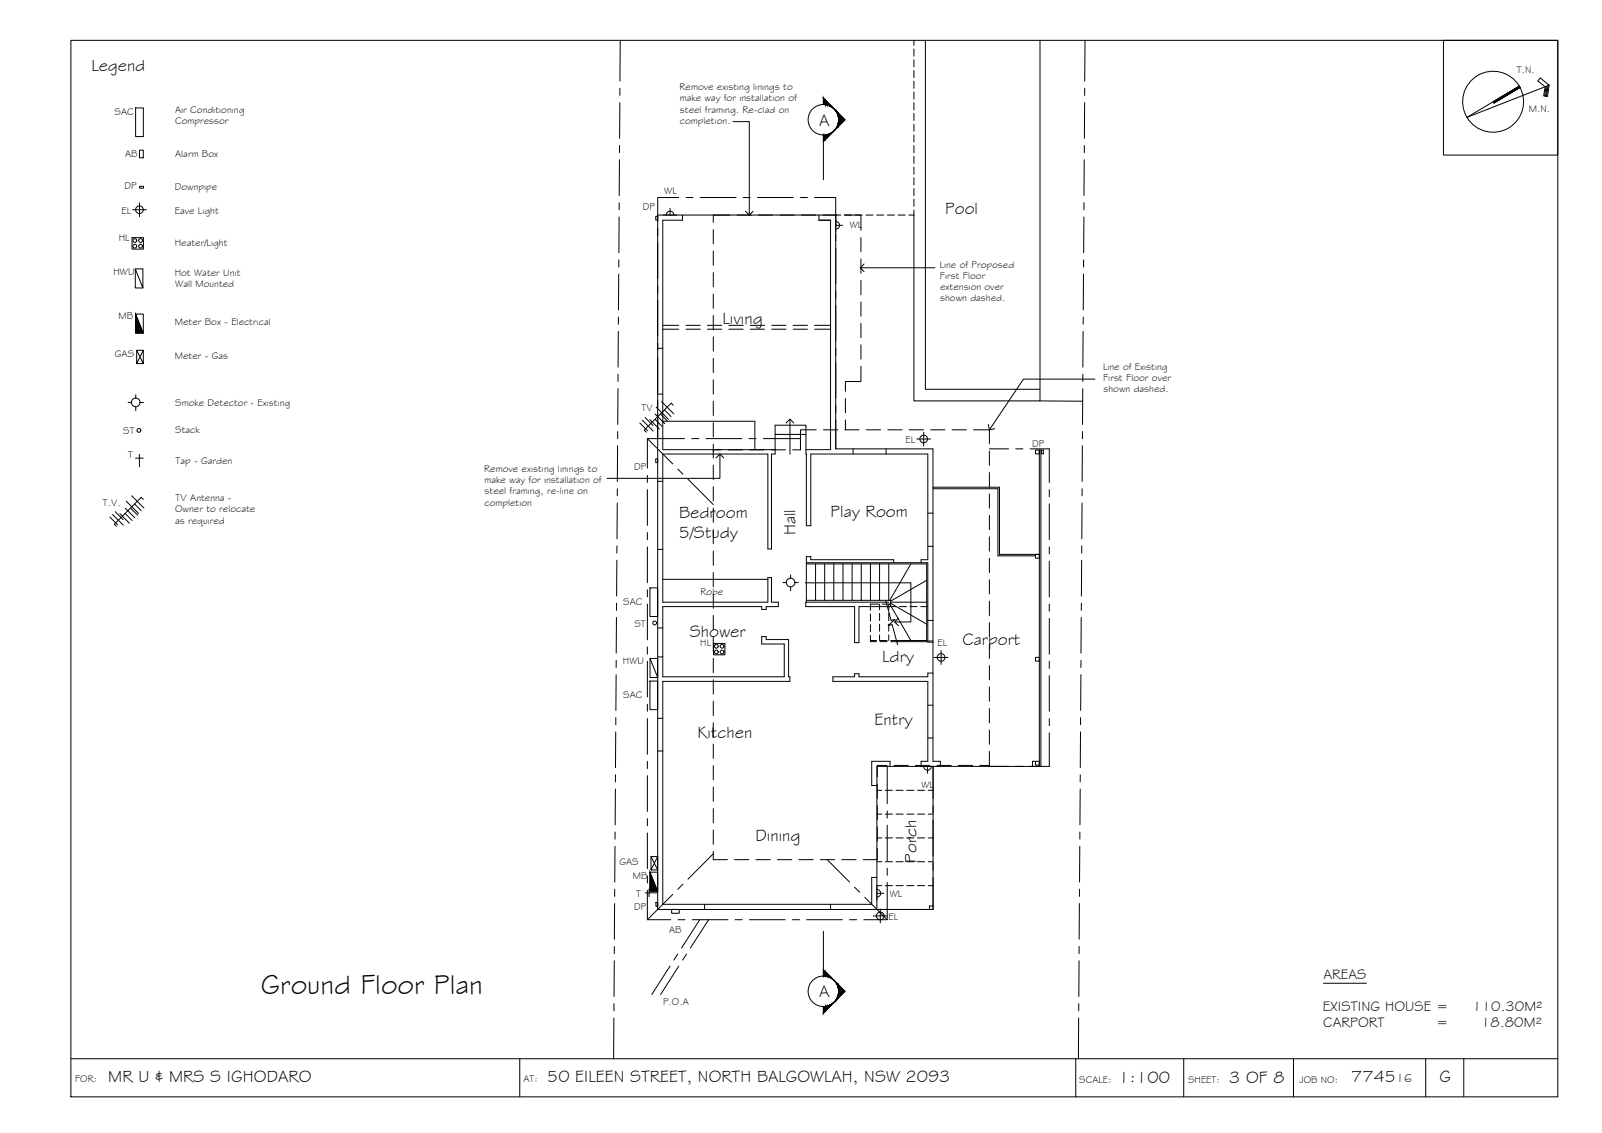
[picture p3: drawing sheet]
<svg xmlns="http://www.w3.org/2000/svg" width="420mm" height="297mm" viewBox="0 0 420 297" stroke-linecap="round" stroke-linejoin="round" font-family="sans-serif">
<!-- layer: BORDER -->
<g fill="none" stroke="#000" stroke-width=".26">
<path d="M18.6 10.6h390v277h-390zM378.6 10.6h30v30.1h-30zM398.7 22.9l-6.9 4.1M405.5 22.6l-.4 2.6M405.8 22.5l-.4 2.7M406 22.4l-.4 2.9M406.3 22.3l-.4 3-1-.2 .3-2.4-1.9-1.5 .7-.8 2.3 1.9-21.6 8.5 13.8-8.2M18.6 277.6h390M136.3 277.6v10M282.1 277.6v10M310.5 277.6v10M339.2 277.6v10"/>
<path d="M373.9 277.6v10M383.9 277.6v10"/>
<circle cx="391.6" cy="26.7" r="8"/>
</g>
<!-- layer: SERVICES -->
<g fill="none" stroke="#000" stroke-width=".26">
<path d="M35.6 28.3h2v7.5h-2zM36.6 39.4h1v2h-1zM34.8 55h3.6M36.6 53.2v3.6M36.6 48.8h1v.5h-1zM172 56.7h.5v1h-.5zM173.9 56.4h3.6M174.7 56.4a1.01 1.01 0 0 1 1-1 1.01 1.01 0 0 1 1 1M175.7 54.6v1.8M219.2 58.1a1.01 1.01 0 0 1 1 1 1.01 1.01 0 0 1-1 1M219.2 59.1h1.8M219.2 57.3v3.6"/>
<path d="M34.6 62.3h3v3h-3zM35.5 70.5l2 5v-5h-2v5h2M35.5 82.3v5h2.1l-2.1-5h2.1v5M35.8 91.8l1.8 3.5v-3.5M35.8 95.3l1.8-3.5h-1.8v3.5h1.8M33.6 105.5h.9M35.6 103.5v.9M35.6 106.6v1.1M36.6 119.1v3.3M36.7 105.5h.9M167.8 110.9l2 2M168.5 110.2l2.8 2.8"/>
<path d="M169.2 109.5l2.1 2M170.4 110l2.5 2.5M171.8 109.9l1.8 1.9M171.8 108.6l2.5 2.5M172.1 106.7l3.2 3.2M173.2 108.5l1.8 1.9M173.5 105.3l3.2 3.2M174.3 107.5l1.7 1.7M176.6 106.2l-.6-.5-7 7.1 .5 .5M240.4 115.1h3.7M242.3 113.3v3.6M273.2 118h.4v1h-.4z"/>
<path d="M28.8 135.6l2.1 2M29.5 134.9l2.8 2.8M30.2 134.1l2.1 2.1M31.5 134.7l2.4 2.5M32.8 134.6l1.9 1.9M32.9 133.2l2.5 2.6M33.1 131.4l3.2 3.2M34.2 133.2l1.9 1.8M34.5 130l3.2 3.2M35.3 132.1l1.7 1.8M35.5 120.1h2.1M37.6 130.9l-.6-.5-7 7 .5 .6"/>
<path d="M172 120.3h.5v1h-.5zM170.5 154.1h2v7.5h-2zM205.3 152.7h.9M207.4 150.7v.9M207.4 153.9v1M208.5 152.7h.9M170.5 178.6h2v7.4h-2zM170.5 172.6l2 5v-5h-2v5h2M187.1 168.7h3v3h-3zM245 172.4h3.6M246.8 170.6v3.6M241.5 200.9h3.6"/>
<path d="M242.3 200.9a1.01 1.01 0 0 0 1 1 1.01 1.01 0 0 0 1-1M243.3 200.9v1.8M169.2 234.1h3.3M170.2 233.1v2M170.5 228.7v5h2l-2-5h2v5M170.7 224.6l1.8 3.5v-3.5M170.7 228.1l1.8-3.5h-1.8v3.5h1.8M172 236.6h.5v1h-.5zM176.2 238.4h1.9v1h-1.9zM230 233.2a1.01 1.01 0 0 1 1 1 1.01 1.01 0 0 1-1 1M230 234.2h1.8M230 232.4v3.6"/>
<path d="M230.9 238.3v3.6M229.1 240.1h3.6"/>
<circle cx="36.6" cy="55" r="1.01"/>
<circle cx="35.4" cy="63.1" r=".5"/>
<circle cx="35.4" cy="64.5" r=".5"/>
<circle cx="36.9" cy="64.5" r=".5"/>
<circle cx="36.9" cy="63.1" r=".5"/>
<circle cx="35.6" cy="105.5" r="1.13"/>
<circle cx="36.4" cy="112.8" r=".5"/>
<circle cx="242.2" cy="115.1" r="1.01"/>
<circle cx="207.3" cy="152.7" r="1.13"/>
<circle cx="171.7" cy="163.3" r=".5"/>
<circle cx="187.9" cy="170.9" r=".5"/>
<circle cx="187.9" cy="169.4" r=".5"/>
<circle cx="189.4" cy="169.4" r=".5"/>
<circle cx="189.4" cy="170.9" r=".5"/>
<circle cx="246.8" cy="172.4" r="1.01"/>
<circle cx="230.9" cy="240.1" r="1.01"/>
</g>
<path d="M35.5 82.3l2.1 5h-2.1zM170.5 228.7l2 5h-2z" fill="#000" stroke="#000" stroke-width=".26"/>
<!-- layer: EXISTING -->
<g fill="none" stroke="#000" stroke-width=".26">
<path d="M239.7 10.6v1.3M239.7 12.9v1.8M239.7 15.7v1.8M239.7 18.5v1.9M242.7 10.6v91.5h30.1M272.8 10.6v94.5h-33.1v-48.7M239.7 21.3v1.9M239.7 24.1v1.9M239.7 26.9v1.9M239.7 29.7v1.9M239.7 32.5v1.9M239.7 35.4v1.8"/>
<path d="M239.7 38.2v1.8M179 56.4v1.3h-5.2v60.2h29.5M214.8 56.4v1.3h3v60.2h-6.4M219.2 56.4v61.3h25.5v81.9h1.9v1.3M220.5 56.4h-48v182h72.2v-37.5M221.5 56.4h1.9M224.3 56.4h1.9M227.1 56.4h1.9M229.9 56.4h1.9M232.7 56.4h1.9M235.5 56.4h1.9M238.3 56.4h1.4"/>
<path d="M239.7 41v1.9M239.7 43.8v1.9M239.7 46.6v1.9M239.7 49.4v1.9M239.7 52.2v1.9M239.7 55v1.4M172.5 91.3h1.3M172.5 103.3h1.3M173.8 110.4h24.2v7.5M203.3 113.9h8.1M211.4 117.9v-6.4h-8.1v7.5h-1v24.9h-.9v-24.9h-27.6v38.9h27.6v-6.5h.9v6.5h1.8v1.1h-3.2v.8h-1.1v-.8h-26v18.4h31.9v-8.6h-5.9v-1.9h1.1v.8h5.9v9.7h.4v1.2h-33.4v58.5h54.8v-7.1h1.4M211.4 117.9l.1 19.9h1.1v-18.8h30.7v27.7h-1.7v.8"/>
<path d="M223.7 117.7v1.3M232.4 117.7v1.3M271.6 118h1v1h-1zM272.8 105.1l11.2 .1M172.5 126.2h1.3M243.3 134.5h1.4M244.7 127.7h17.4v17.6h10.5M244.7 128.1h17v17.6h9.9M172.5 144h1.3M173.8 151.9h27.6M211.5 147.5h31.8v20.9h1.4M211.5 147.8h31.5v20.1h-9.4"/>
<path d="M211.5 157.4h22.1v1h-2.2M213.9 147.8v9.6M216.3 147.8v9.6M218.7 147.8v9.6M221.1 147.8v9.6M223.5 147.8v9.6M225.9 147.8v9.6M228.3 147.8v9.6M230.5 158.4h-2.2v1.6M230.7 147.8v9.6M230.7 158.4v1.5M233.1 157.9h-21.8v1.1h12.8v9.5h1.2v-9.5h9.6"/>
<path d="M233.1 147.8v9.6M233.1 158.4v1.5M233.4 158.4l5.5 9.5M233.6 157.9h9.4M233.6 158.2l9.4 5.4M234.4 147.5v-.8h-21.8v-.8h-1.1v12M235.9 159h1.9M238.7 159h1.8M238.9 147.8l-5.5 9.6M241.5 159h1.8M243 152.1l-9.4 5.5M243.3 143.2h1.4"/>
<path d="M271.6 145.3h1v1h-1zM172.5 164.6h1.3M172.5 172.2h1.3M228.3 166.6v1.6h1.6M228.3 161v1.8M228.3 163.8v1.8M228.3 167.9h1.6M230.7 160.8v1.9M230.7 163.6v1.9M230.7 166.4v1.5M230.8 168.2h1.9M230.8 167.9h1.9"/>
<path d="M233.1 160.8v1.9M233.1 163.6v1.9M233.1 166.4v1.5M233.6 168.2h9.7M243.3 162.7h1.4M243.3 168.1h1.4M244.7 176.5h-1.4v.9h-18v-.8h-1.2v.8h-5.7v1.2h24.9v21h-1.7v1.3M271.6 172.3h1v1h-1zM172.5 196.9h1.3M172.5 188.3h1.3M243.3 184.9h1.4M243.3 193.5h1.4"/>
<path d="M271.6 199.6h1v1h-1zM271.6 199.6h-.8v1.3M233.4 200.9v-1.3h-4.8v6.3h1.4M272.6 200.9v-82.9h.4v82.9h-43v37.5M184.8 237.1v1.3M217.8 237.1v1.3M244.7 237.5h-.9v.9"/>
</g>
<!-- layer: ROOFPLAN EXIST. -->
<g fill="none" stroke="#000" stroke-width=".26">
<path d="M172.5 60v1.8M178 51.8h-5.5v6.3M179.9 51.8h1.9M183.6 51.8h9.4M194.9 51.8h1.9M198.7 51.8h9.3M209.9 51.8h1.9M213.6 51.8h5.6v7.6M172.5 63.7v9.4M172.5 74.9v1.9M172.5 78.7v9.4M219.2 61.3v1.9"/>
<path d="M219.2 65v9.4M219.2 76.3v1.9M172.5 90v1.8M172.5 93.7v9.4M219.2 80v9.4M219.2 91.3v1.9M219.2 95.1v9.3M169.8 115l6.7 6.6M172.5 104.9v1.9M172.5 108.7v6.3M179.5 115h-9.7v7.7M181.4 115h1.9"/>
<path d="M185.2 115h9.3M196.4 115h1.9M200.2 115h9.7M219.2 106.3v1.9M219.2 110v7.7M259.5 117.7h5M266.4 117.7h1.9M270.2 117.7h5v8.8M169.8 124.6v1.9M169.8 128.4v9.3M169.8 139.6v1.9M177.8 123l1.3 1.3"/>
<path d="M180.4 125.6l6.7 6.7M275.2 128.4v1.9M275.2 132.1v9.4M169.8 143.4v9.4M169.8 154.6v1.9M169.8 158.4v9.3M275.2 143.4v1.8M275.2 147.1v9.4M275.2 158.4v1.8M169.8 169.6v1.9M169.8 173.4v9.3M275.2 162.1v9.4"/>
<path d="M275.2 173.4v1.9M275.2 177.1v9.4M169.8 184.6v1.9M169.8 188.4v9.4M169.8 199.6v1.9M275.2 188.4v1.8M275.2 192.1v8.8h-5.1M169.8 203.4v9.3M169.8 214.6v1.9M169.8 218.4v9.3M232.7 200.9v9.8M232.7 212.6v1.9"/>
<path d="M232.7 216.3v9.4M244.7 200.9v8.5M244.7 211.2v1.9M244.7 215v9.4M259.5 200.9h5M259.5 200.7v.2M266.4 200.9h1.9M169.8 233.4v7.7h6.1M169.8 229.6v1.9M176.5 234.5l-6.7 6.6M179.1 231.8l-1.3 1.3M187.1 223.8l-6.7 6.7"/>
<path d="M216.9 225.4l5.9 5.9M224.1 232.6l1.4 1.3M226.8 235.2l5.9 5.9M232.7 231.3v9.8h-6.1M232.7 227.6v1.9M244.7 230v8.4h-14.7M244.7 226.2v1.9M175.7 253.3l-4.8 7.4M177.7 250.1l-1 1.6M177.8 241.1h1.9M178 253.3l-4.7 7.4M180.1 250.1l-1.1 1.6"/>
<path d="M181.6 241.1h9.3M183.5 241.1l-4.7 7.5M185.9 241.1l-4.8 7.5M192.8 241.1h1.9M196.5 241.1h9.4M207.8 241.1h1.9M211.5 241.1h9.4M222.8 241.1h1.9"/>
</g>
<!-- layer: 0.13 -->
<g fill="none" stroke="#000" stroke-width=".26">
<path d="M173.8 85.3h4.2M173.8 86.3h4.2M179.9 85.3h3.7M179.9 86.3h3.7M185.5 85.3h3.8M185.5 86.3h3.8M191.1 85.3h3.8M191.1 86.3h3.8M196.8 85.3h3.7M196.8 86.3h3.7M202.4 85.3h3.7M202.4 86.3h3.7"/>
<path d="M208 85.3h3.8M208 86.3h3.8M213.6 85.3h4.2M213.6 86.3h4.2M189.1 117.9h-2v2.2M191 117.9h3.8M196.6 117.9h3.8M202.3 117.9h3.7M214.1 112.7h-4.2v5.2h-2M216 112.7h3.7M221.6 112.7h3.7M227.2 112.7h3.8"/>
<path d="M232.8 112.7h3.8M238.5 112.7h3.7M244.1 112.7h3.7M249.7 112.7h3.8M255.3 112.7h4.2v3.7M259.5 118.3v3.7M187.1 122v3.7M187.1 127.6v3.8M187.1 133.2v3.8M187.1 138.8v3.8M259.5 123.9v3.7M259.5 129.5v3.7"/>
<path d="M259.5 135.1v3.8M187.1 144.5v3.7M187.1 150.1v3.8M187.1 155.7v3.8M232.3 157.4l1.4 5.3 1.1-.3-1.9 1.6 1.1-.3 1.4 5.4M259.5 140.8v3.7M259.5 146.4v3.7M259.5 152v3.7M259.5 157.6v3.8M187.1 161.3v3.8M187.1 167v3.7M187.1 172.6v3.8"/>
<path d="M187.1 178.2v3.8M259.5 163.3v3.7M259.5 168.9v3.7M259.5 174.5v3.7M187.1 183.8v3.8M187.1 189.5v3.7M187.1 195.1v3.8M259.5 197v3.7h-2.5M259.5 180.1v3.8M259.5 185.8v3.7M259.5 191.4v3.7M187.1 200.7v3.8"/>
<path d="M187.1 206.3v3.8M187.1 212v3.7M187.1 217.6v3.8M230 219.7h1.3M230 213.4h1.3M230 207.2h1.3M230.1 205.5v3.8M230.1 211.2v3.7M230.1 216.8v3.7M232.2 219.7h1.9M232.2 213.4h1.9M232.2 207.2h1.9"/>
<path d="M232.6 200.7h-2.5v3M234.5 200.7h3.7M235 219.7h1.9M235 213.4h1.9M235 207.2h1.9M237.8 219.7h1.9M237.8 213.4h1.9M237.8 207.2h1.9M240.1 200.7h3.7M240.6 219.7h1.9M240.6 213.4h1.9M240.6 207.2h1.9"/>
<path d="M243.4 219.7h1.3M243.4 213.4h1.3M243.4 207.2h1.3M245.7 200.7h3.8M251.3 200.7h3.8M187.1 223.2v2.2h3.7M192.6 225.4h3.8M198.3 225.4h3.7M203.9 225.4h3.8M209.5 225.4h3.8M215.1 225.4h3.8M220.8 225.4h3.7"/>
<path d="M230 232.2h1.3M230 225.9h1.3M230.1 222.4v3h-3.7M232.2 232.2h1.9M232.2 225.9h1.9M235 232.2h1.9M235 225.9h1.9M237.8 232.2h1.9M237.8 225.9h1.9M240.6 232.2h1.9M240.6 225.9h1.9M243.4 232.2h1.3"/>
<path d="M243.4 225.9h1.3"/>
</g>
<!-- layer: 0 -->
<path d="M192.2 31.9h4.3v24.5M195.5 55.4l1 1 1-1M225.6 70.2h19.6M226.6 69.2l-1 1 1 1M287.2 99.4h-18.8l-8.9 13.3M188.8 119v6.4h-29.6M206.2 110.9l1-1 1 1M207.2 109.9v9.2M259.2 111.3l.3 1.4 1.4-.3M187.8 120l1-1 1 1M211.2 152.8h27.7v10.3h-4.3M235.6 162.1l-1 1 1 1" fill="none" stroke="#000" stroke-width=".26"/>
<!-- layer: NEWWORK -->
<g fill="none" stroke="#000" stroke-width=".26">
<path d="M191.4 56.4h-4.3v1.9M193.3 56.4h3.8M198.9 56.4h3.8M204.6 56.4h3.7M210.2 56.4h3.7M215.8 56.4h3.8M221.4 56.4h4.4v4M187.1 60.2v3.7M187.1 65.8v3.8M187.1 71.5v3.7M187.1 77.1v3.7M225.8 62.3v3.7"/>
<path d="M225.8 67.9v3.7M225.8 73.5v3.8M225.8 79.2v3.7M187.1 82.7v3.7M187.1 88.3v3.8M187.1 94v3.7M187.1 99.6v3.7M225.8 96v4h-4.1v2.6M225.8 84.8v3.7M225.8 90.4v3.7M187.1 105.2v3.7M187.1 110.8v3.8"/>
<path d="M187.1 116.5v1.9M221.7 104.5v3.7M221.7 110.1v2.6"/>
</g>
<!-- layer: SECTION POINT -->
<g fill="#000" stroke="#000" stroke-width=".26">
<path d="M218.4 34.6l.4-.4zM218.4 28.2l.4 .4zM219.2 33.8l-.4 .4zM219.2 28.9l.3 .6zM219.9 29.8l1.7 1.6-1.7 1.7zM218.4 256.7l.4 .4zM218.8 257.1l.4 .4zM219.9 258.2l1.7 1.7-1.7 1.7zM218.4 263.1l.4-.4zM219.5 261.8l-.3 .6z"/>
<path d="M215.9 25.8l.6 .5v1.1zM215.9 25.8v1.6h.6z"/>
<path d="M215.9 35.4h.6v1.1zM215.9 35.4v1.7l.6-.6z"/>
<path d="M216.5 26.3l.5 .5v.8zM216.5 26.3v1.1l.5 .2z"/>
<path d="M216.5 35.4l.5-.1v.7zM216.5 35.4v1.1l.5-.5z"/>
<path d="M217 26.8l.5 .5v.4zM217 26.8v.8l.5 .1z"/>
<path d="M217 35.3l.5-.2v.4zM217 35.3v.7l.5-.5z"/>
<path d="M217.5 27.3l.5 .7zM217.5 27.3v.4l.5 .3z"/>
<path d="M217.5 35.1l.5-.2v.2zM217.5 35.1v.4l.5-.4z"/>
<path d="M218 27.8l.4 .4zM218 27.8v.2l.4 .2z"/>
<path d="M218 34.9l.4-.3zM218 34.9v.2l.4-.5z"/>
<path d="M219.2 28.9l.3 .6zM218.8 28.6l.4 .4z"/>
<path d="M219.5 33.3l-.3 .5zM219.2 33.8l.3-.2z"/>
<path d="M219.5 29.3l.2 .2v.5zM219.5 29.3l.2 .7z"/>
<path d="M219.7 32.8v.5h-.2zM219.5 33.3v.3l.2-.3z"/>
<path d="M219.7 29.5l.2 1.1zM219.7 29.5l.2 1.1z"/>
<path d="M219.9 32.3v.9l-.2-.4zM219.7 32.8v.5l.2-.1z"/>
<path d="M219.9 29.7v1.4zM219.9 29.7v1.4z"/>
<path d="M219.9 31.7v1.4zM219.9 32.3v.9z"/>
<path d="M216.5 254.8l-.6 1.1h.6zM215.9 254.2l.6 .6-.6 1.1z"/>
<path d="M217 255.3l-.5 .6 .5 .1zM216.5 254.8l.5 .5-.5 .6z"/>
<path d="M217 256l.5 .2v-.4zM217 255.3l.5 .5-.5 .2z"/>
<path d="M217.5 256.2l.5 .2v-.2zM217.5 255.8l.5 .4h-.5z"/>
<path d="M218 256.4l.4 .3zM218 256.2l.4 .5-.4-.3z"/>
<path d="M219.2 257.5l.3 .5zM219.2 257.4l.3 .4z"/>
<path d="M219.5 258l.2 .5v-.5zM219.5 257.8l.2 .2h-.2z"/>
<path d="M219.9 258.2l-.2 .3 .2 .6zM219.7 258l.2 .2-.2 .3z"/>
<path d="M219.9 258.2v1.4zM219.9 258.2v.9z"/>
<path d="M216.5 263.9l-.6 1.6 .6-.5zM215.9 263.9h.6l-.6 1.6z"/>
<path d="M217 263.8l-.5 1.2 .5-.5zM216.5 263.9l.5-.1-.5 1.2z"/>
<path d="M217.5 263.6l-.5 .9 .5-.5zM217 263.8l.5-.2-.5 .9z"/>
<path d="M218 263.4l-.5 .6zM217.5 263.6l.5-.2-.5 .6z"/>
<path d="M218.4 263.1l-.4 .5zM218 263.4l.4-.3-.4 .5z"/>
<path d="M219.5 261.8l-.3 .6zM219.2 262.3l-.4 .4z"/>
<path d="M219.7 261.3l-.2 .8 .2-.3zM219.7 261.3l-.2 .8z"/>
<path d="M219.9 260.7l-.2 1.1zM219.9 260.7l-.2 1.1z"/>
<path d="M219.9 260.2v1.5zM219.9 260.2v1.5z"/>
</g>
<g fill="none" stroke="#000" stroke-width=".26">
<path d="M215.9 27.4v-1.6l5.7 5.6-5.7 5.7M215.9 35.4v11.8M215.9 254.2l5.7 5.7-5.7 5.6v-1.6M215.9 244.2v11.7"/>
<circle cx="215.9" cy="31.4" r="4"/>
<circle cx="215.9" cy="259.9" r="4"/>
</g>
<!-- layer: BORDER -->
<g fill="#000" stroke="#000" stroke-width=".26">
<path d="M391.6 26.7l6.9-4.1zM391.6 26.7l6.9-4.1 .1 .3z"/>
<path d="M391.6 26.7l.2 .3 6.8-4.1zM391.8 27l6.8-4.1z"/>
</g>
<!-- layer: BOUNDARY -->
<g fill="none" stroke="#000" stroke-width=".26">
<path d="M162.7 10.6l-.1 10.7M284.6 10.6l-.1 10.7M162.5 38.1v1.9M162.6 26.9l-.1 9.4M162.6 23.1v1.9M284.4 38.1v1.9M284.5 26.9l-.1 9.4M284.5 23.1v1.9M162.4 56.9l-.1 9.4M162.4 53.1v1.9M162.5 41.9l-.1 9.4M284.3 56.9l-.1 9.4"/>
<path d="M284.3 53.1v1.9M284.4 41.9l-.1 9.4M162.3 71.9l-.1 9.4M162.3 68.1v1.9M284.2 71.9l-.1 9.4M284.2 68.1v1.9M162.1 98.1v1.9M162.2 86.9l-.1 9.4M162.2 83.1v1.9M284 98.1v1.9M284.1 86.9l-.1 9.4M284.1 83.1v1.9"/>
<path d="M162 116.9l-.1 9.4M162 113.1v1.9M162.1 101.9l-.1 9.4M283.9 116.9l-.1 9.4M283.9 113.1v1.9M284 101.9l-.1 9.4M161.9 131.9l-.1 9.4M161.9 128.1v1.9M283.8 131.9l-.1 9.4M283.8 128.1v1.9M161.7 158.1v1.9M161.8 146.9l-.1 9.4"/>
<path d="M161.8 143.1v1.9M283.6 158.1v1.9M283.7 146.9l-.1 9.4M283.7 143.1v1.9M161.6 176.9l-.1 9.4M161.6 173.1v1.9M161.7 161.9l-.1 9.4M283.5 176.9l-.1 9.4M283.5 173.1v1.9M283.6 161.9l-.1 9.4M161.5 191.9l-.1 9.3M161.5 188.1v1.9"/>
<path d="M283.4 191.9l-.1 9.3M283.4 188.1v1.9M161.3 218.1v1.9M161.4 206.9l-.1 9.4M161.4 203.1v1.9M283.2 218.1v1.9M283.3 206.9l-.1 9.4M283.3 203.1v1.9M161.2 236.9l-.1 9.3M161.2 233.1v1.9M161.3 221.9l-.1 9.4M283.1 236.9l-.1 9.3"/>
<path d="M283.1 233.1v1.9M283.2 221.9l-.1 9.4M161.1 251.9l-.1 9.4M161.1 248.1v1.9M283 251.9l-.1 9.4M283 248.1v1.9M161 266.9l-.1 10.7M161 263.1v1.9M282.9 266.9l-.1 10.7M282.9 263.1v1.9"/>
</g>
<!-- layer: TEXT -->
<path d="M347.1 257.8h11.3" fill="none" stroke="#000" stroke-width=".26"/>
<text font-size="7.5" x="68.4" y="260.5">Ground Floor Plan</text>
<g font-size="4.5">
<text x="24" y="18.6">Legend</text>
<text x="214.9" y="33.1">A</text>
<text x="247.9" y="56.1">Pool</text>
<text x="189.5" y="85">Living</text>
<text x="178.1" y="135.9">Bedroom</text>
<text x="217.8" y="135.5">Play Room</text>
<text x="178" y="140.9">5/Study</text>
<text x="208.6" y="140.4" transform="rotate(-90 208.6 140.4)">Hall</text>
<text x="180.9" y="167">Shower</text>
<text x="231.4" y="173.7">Ldry</text>
<text x="252.4" y="169.1">Carport</text>
<text x="229.3" y="190.2">Entry</text>
<text x="182.9" y="193.4">Kitchen</text>
<text x="198.1" y="220.5">Dining</text>
<text x="240.4" y="226.2" transform="rotate(-90 240.4 226.2)">Porch</text>
<text x="214.9" y="261.3">A</text>
<text x="28.4" y="283.6">MR U &amp; MRS S IGHODARO</text>
<text x="143.5" y="283.6">50 EILEEN STREET, NORTH BALGOWLAH, NSW 2093</text>
<text x="293.3" y="283.9">1:100</text>
<text x="322.3" y="283.9">3 OF 8</text>
<text x="354.4" y="283.8">7745</text>
<text x="377.5" y="283.8">G</text>
</g>
<g font-size="3.7">
<text x="347.1" y="256.8">AREAS</text>
<text x="347" y="265.1">EXISTING HOUSE =</text>
<text x="347.1" y="269.3">CARPORT</text>
<text x="376.8" y="269.3">=</text>
<text x="386.2" y="265.1">110.30M²</text>
<text x="388.5" y="269.3">18.80M²</text>
</g>
<text font-size="3.2" x="366.2" y="283.8">16</text>
<g font-size="2.6">
<text x="178.2" y="23.6">Remove existing linings to</text>
<text x="397.8" y="19.2">T.N.</text>
<text x="45.9" y="29.7">Air Conditioning</text>
<text x="178.3" y="26.6">make way for installation of</text>
<text x="178.3" y="29.5">steel framing. Re-clad on</text>
<text x="401" y="29.3">M.N.</text>
<text x="30.1" y="30">SAC</text>
<text x="45.9" y="32.6">Compressor</text>
<text x="178.3" y="32.4">completion.</text>
<text x="32.8" y="41.2">AB</text>
<text x="45.9" y="41.1">Alarm Box</text>
<text x="32.6" y="49.5">DP</text>
<text x="45.8" y="49.9">Downpipe</text>
<text x="174.2" y="50.8">WL</text>
<text x="31.9" y="56">EL</text>
<text x="45.9" y="56.2">Eave Light</text>
<text x="168.6" y="55.1">DP</text>
<text x="222.9" y="59.9">WL</text>
<text x="31.1" y="63.1">HL</text>
<text x="45.8" y="64.4">Heater/Light</text>
<text x="246.5" y="70.1">Line of Proposed</text>
<text x="29.7" y="72.2">HWU</text>
<text x="45.8" y="72.3">Hot Water Unit</text>
<text x="46" y="75.2">Wall Mounted</text>
<text x="246.5" y="73.1">First Floor</text>
<text x="246.6" y="76">extension over</text>
<text x="31" y="83.6">MB</text>
<text x="246.6" y="78.9">shown dashed.</text>
<text x="45.8" y="85.1">Meter Box - Electrical</text>
<text x="30.1" y="93.5">GAS</text>
<text x="45.8" y="94.2">Meter - Gas</text>
<text x="289.3" y="96.9">Line of Existing</text>
<text x="289.3" y="99.8">First Floor over</text>
<text x="45.9" y="106.4">Smoke Detector - Existing</text>
<text x="168.3" y="107.9">TV</text>
<text x="289.4" y="102.7">shown dashed.</text>
<text x="32.3" y="113.8">ST</text>
<text x="45.9" y="113.4">Stack</text>
<text x="237.5" y="116.1">EL</text>
<text x="270.7" y="117.1">DP</text>
<text x="33.6" y="120.1">T</text>
<text x="46" y="121.7">Tap - Garden</text>
<text x="127" y="123.7">Remove existing linings to</text>
<text x="166.3" y="123.2">DP</text>
<text x="46" y="131.4">TV Antenna -</text>
<text x="127" y="126.7">make way for installation of</text>
<text x="127.1" y="129.6">steel framing, re-line on</text>
<text x="27" y="132.6">T.V.</text>
<text x="45.9" y="134.4">Owner to relocate</text>
<text x="46" y="137.3">as required</text>
<text x="127.1" y="132.5">completion</text>
<text x="183.7" y="156">Robe</text>
<text x="163.4" y="158.6">SAC</text>
<text x="166.4" y="164.5">ST</text>
<text x="163.4" y="174">HWU</text>
<text x="183.6" y="169.5">HL</text>
<text x="245.9" y="169.4">EL</text>
<text x="163.4" y="183">SAC</text>
<text x="241.7" y="206.7">WL</text>
<text x="162.4" y="226.8">GAS</text>
<text x="165.9" y="230.4">MB</text>
<text x="166.3" y="238.7">DP</text>
<text x="166.8" y="235.2">T</text>
<text x="233.4" y="235.2">WL</text>
<text x="175.5" y="244.7">AB</text>
<text x="233" y="241.1">EL</text>
<text x="173.9" y="263.5">P.O.A</text>
<text x="19.7" y="283.8">FOR:</text>
<text x="137.3" y="283.6">AT:</text>
<text x="283" y="283.9">SCALE:</text>
<text x="311.6" y="283.9">SHEET:</text>
<text x="340.8" y="283.9">JOB NO:</text>
</g>
</svg>
